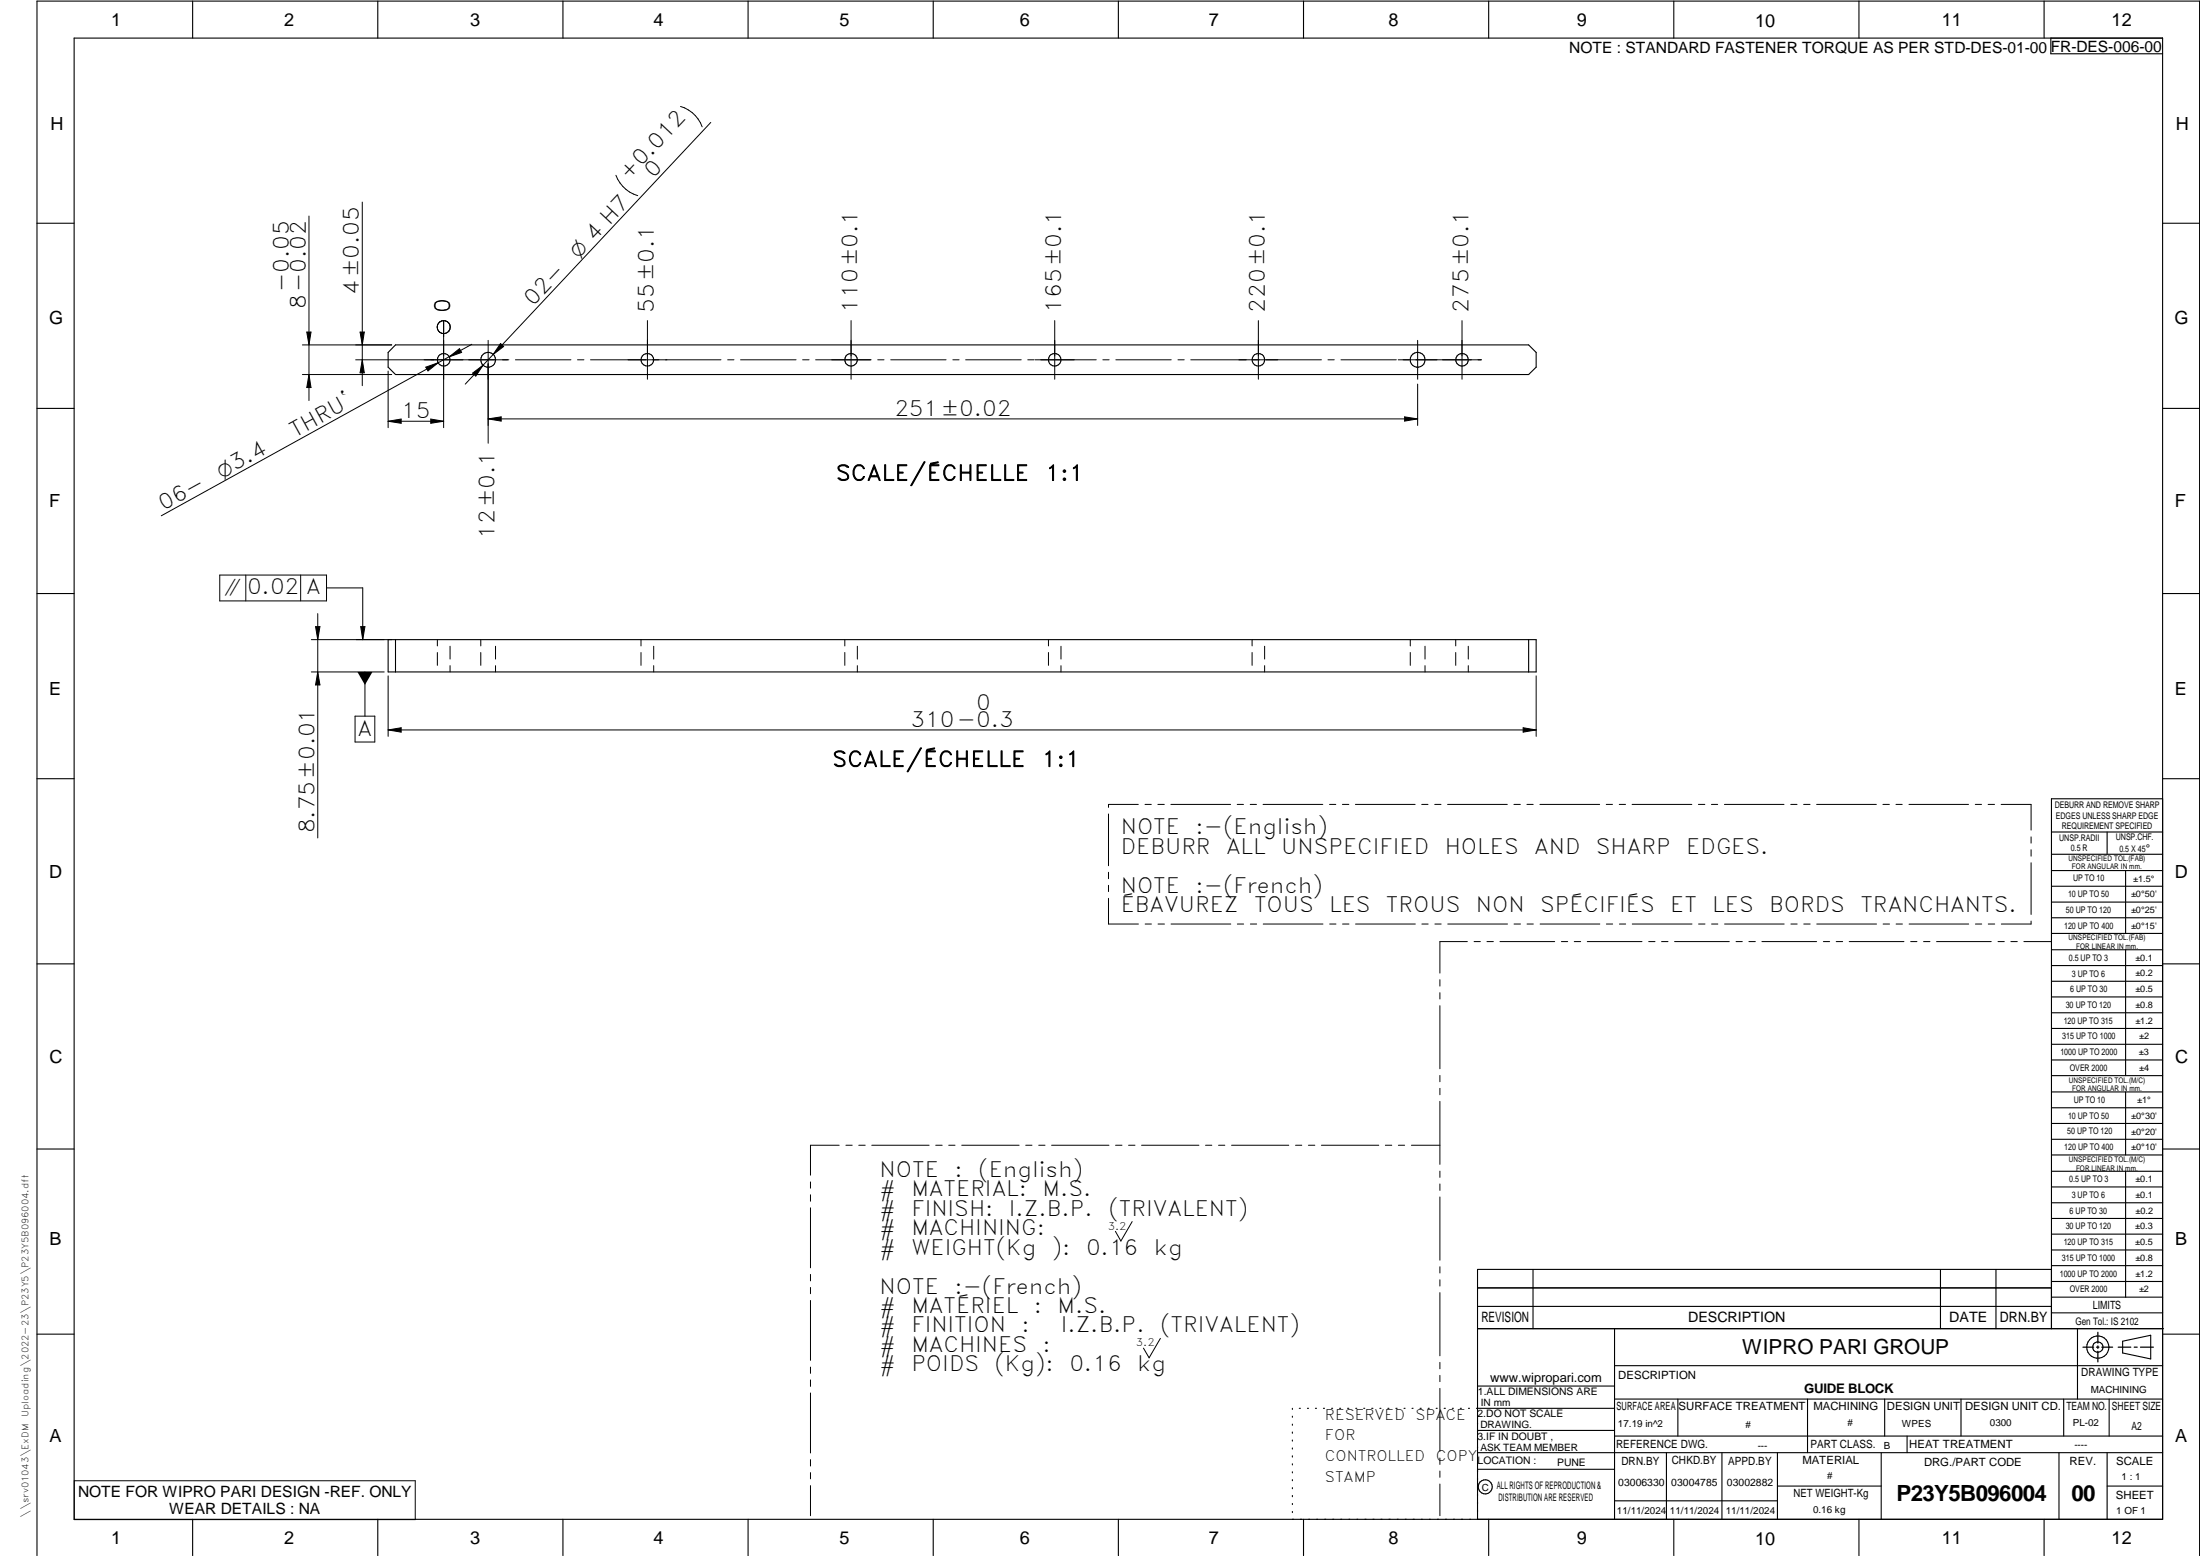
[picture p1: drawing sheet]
<svg xmlns="http://www.w3.org/2000/svg" width="594mm" height="420mm" viewBox="0 0 594 420" stroke-linecap="round" stroke-linejoin="round" font-family="sans-serif">
<g fill="none" stroke="#000" stroke-width=".3">
<path d="M20 10.3h564v400h-564zM52 .3v10M102 .3v10M152 .3v10M202 .3v10M252 .3v10M302 .3v10M352 .3v10M402 .3v10M452 .3v10M502 .3v10M552 .3v10"/>
<path d="M553.8 10.3v4.2h30.2M10 60.3h10M584 60.3h10M106.8 93.1h306l2 2.1v3.9l-2 2h-306l-2-2v-3.9zM10 110.3h10M584 110.3h10M10 160.3h10M104.8 172.7h310v8.7h-310zM106.8 172.7v8.7M412.8 172.7v8.7M584 160.3h10M10 210.3h10"/>
<path d="M584 215.7h-30v143.1M584 210.3h10M554 224.7h30M554 230.7h30M554 235.1h30M554 239.3h30M569 224.7v6M574 235.1v17M554 243.6h30M554 247.8h30M554 252.1h30M554 256.5h30"/>
<path d="M574 256.5v33.9M10 260.3h10M554 260.7h30M554 265h30M554 269.2h30M554 273.5h30M554 277.7h30M584 260.3h10M554 282h30M554 286.2h30M554 290.4h30M554 294.9h30"/>
<path d="M554 299.1h30M574 294.9v17M10 310.3h10M554 303.4h30M554 307.6h30M554 311.9h30M554 316.3h30M574 316.3v34M584 310.3h10M554 320.5h30M554 324.8h30M554 329h30"/>
<path d="M554 333.2h30M554 337.5h30M399 358.8h185.2M399 352.8h155M399 347.8h155M414 342.8v16M436 358.8v51.5M524 342.8v16M539 342.8v16M554 341.8h30M554 346h30M554 350.3h30"/>
<path d="M554 354.5h30M554 342.8h-155v67.5M561 358.8v19M10 360.3h10M399 374.3h37M436 377.8h148M453.1 377.8v10M488.1 377.8v14.5M508.9 377.8v10M529.5 377.8v10M557.3 377.8v10M569.5 377.8v10"/>
<path d="M573.2 362.2l7.6-1.6v6.3l-7.6-1.6zM584 368.8h-148M584 360.3h10M349 380.3v.3M349 382.4v.3M349 384.6v.3M349 386.7v.3M349 388.8v.3M349 391v.3M349 393.1v.3M349 395.3v.3M349 397.4v.3"/>
<path d="M349 399.5v.3M350.9 380.3h.2M353.1 380.3h.2M355.2 380.3h.3M357.4 380.3h.3M359.6 380.3h.3M361.7 380.3h.3M363.9 380.3h.3M366.1 380.3h.3M368.3 380.3h.2M370.4 380.3h.3M372.6 380.3h.3"/>
<path d="M374.8 380.3h.3M376.9 380.3h.4M379.1 380.3h.3M381.3 380.3h.3M383.4 380.3h.4M385.6 380.3h.3M387.8 380.3h.3M390 380.3h.3M392.2 380.3h.3M394.3 380.3h.3M396.5 380.3h.3M398.7 380.3h37.3"/>
<path d="M399 396.7h37M399 392.3h185M399 386.2h37M436 387.8h148M450 392.3v18M465 392.3v18M480 392.3v18M508 392.3v18M515 387.8v4.5M556 392.3v18M569 392.3v18M52 410.3v9.7"/>
<path d="M102 410.3v9.7M152 410.3v9.7M202 410.3v9.7M252 410.3v9.7M302 410.3v9.7M349 401.7v.3M349 403.8v.4M349 406v.3M349 408.1v.3M352 410.3v9.7M402 410.3v9.7M436 405.3h44"/>
<path d="M452 410.3v9.7M480 401.3h28M502 410.3v9.7M552 410.3v9.7M569 401.3h15M10 420v-419.7h584v419.7"/>
<circle cx="119.8" cy="97.1" r="1.71"/>
<circle cx="131.8" cy="97.2" r="2"/>
<circle cx="174.8" cy="97.1" r="1.71"/>
<circle cx="229.8" cy="97.1" r="1.71"/>
<circle cx="284.8" cy="97.1" r="1.71"/>
<circle cx="339.8" cy="97.1" r="1.7"/>
<circle cx="382.8" cy="97.2" r="2"/>
<circle cx="394.8" cy="97.1" r="1.69"/>
<circle cx="566.5" cy="363.7" r="1.39"/>
<circle cx="566.5" cy="363.8" r="3"/>
<circle cx="401.1" cy="401.5" r="1.9"/>
</g>
<g fill="none" stroke="#000" stroke-width=".27">
<path d="M183.8 28.7a8.8 8.8 0 0 1 5.8 5.5M191.9 33.1l-58.7 62.6M83.4 58.3v49.9M97.8 54.6v49.5M166.3 47.3a9.1 9.1 0 0 0 5.9 5.5M81.7 93.1h24.1M82.8 89.7h1.2l-.6 3.4zM96 97.2h41.4M97.2 89.7h1.2l-.6 3.4zM97.8 97.2l.6 3.5h-1.2zM115 99.1l3.3-1.1-2.7 2.2zM118.3 98l-74.7 41.3"/>
<path d="M119.8 86.6v28.9M121.3 96.4l2.8-2.3 .6 1.1zM127.4 93l-9.1 5M131.8 91.9v27.8M133.2 95.7l-7.6 8M135.2 92.8l.8 .8-2.8 2.1zM139.2 97.2h15M155.9 97.2h1.8M159.5 97.2h35.2M174.8 86.6v15.8M196.5 97.2h1.7M200 97.2h15"/>
<path d="M216.7 97.2h1.8M220.3 97.2h14.9M229.8 86.6v15.8M237 97.2h1.7M240.5 97.2h15M257.3 97.2h1.7M260.8 97.2h15M277.5 97.2h1.8M279.6 97.2h16.4M284.8 86.6v15.8M297.8 97.2h1.7M301.3 97.2h15"/>
<path d="M318.1 97.2h1.7M321.6 97.2h35.2M339.8 86.6v15.8M358.6 97.2h1.7M362.1 97.2h15M377.6 97.2h22.4M382.8 91.9v10.5M394.8 86.6v15.8M81.7 101.1h24.1M83.4 101.1l.6 3.5h-1.2zM104.8 100.2v15.3M104.8 113.7l3.5-.5v1.1z"/>
<path d="M104.8 113.7h15M116.3 113.2l3.5 .5-3.5 .6zM127.6 100.8l2.9-2.2-2 3zM131.8 113.1l3.5-.5v1.1zM131.8 113.1h251M379.3 112.6l3.5 .5-3.5 .6zM382.8 103.7v11.2M59.3 155.3h28.9v7h-28.9zM66.4 155.3v7M81.2 155.3v7M88.2 158.7l9.8 .1v13.9M84.1 172.7h21.7"/>
<path d="M85.2 169.2h1.2l-.6 3.5zM85.8 165.7v60.6M97.4 169.2h1.1l-.5 3.5zM118.1 172.7v1.7M118.1 176.2v3.5M121.5 174.5v3.5M121.5 179.7v1.7M129.8 172.7v1.7M129.8 176.2v3.5M133.8 174.5v3.5M133.8 179.7v1.7M173.1 172.7v1.7"/>
<path d="M173.1 176.2v3.5M176.5 174.5v3.5M176.5 179.7v1.7M228.1 172.7v1.7M228.1 176.2v3.5M231.5 174.5v3.5M231.5 179.7v1.7M283.1 172.7v1.7M283.1 176.2v3.5M286.5 174.5v3.5M286.5 179.7v1.7M338.1 172.7v1.7"/>
<path d="M338.1 176.2v3.5M341.5 174.5v3.5M341.5 179.7v1.7M380.8 172.7v1.7M380.8 176.2v3.5M384.8 174.5v3.5M384.8 179.7v1.7M393.1 172.7v1.7M393.1 176.2v3.5M396.5 174.5v3.5M396.5 179.7v1.7M84.1 181.4h19.7"/>
<path d="M85.8 181.4l.6 3.6h-1.2zM95.9 193.4h5.3v7h-5.3zM98.5 181.4v12M104.8 182.5v16.3M104.8 197.1l3.5-.6v1.2zM104.8 197.1h310M411.3 196.5l3.5 .6-3.5 .6zM414.8 182.5v16.3M299.3 219.8v14M307.4 217.2h-8.1v.8M309.2 217.2h1.7M312.7 217.2h1.7"/>
<path d="M316.2 217.2h16.1M334.1 217.2h1.7M337.6 217.2h1.7M341.1 217.2h16.1M359 217.2h1.7M362.5 217.2h1.7M366 217.2h16.1M383.9 217.2h1.7M387.4 217.2h1.7M390.9 217.2h16.1M408.8 217.2h1.7M412.3 217.2h1.7"/>
<path d="M415.8 217.2h16.2M433.7 217.2h1.7M437.3 217.2h1.6M440.7 217.2h16.2M458.6 217.2h1.8M462.1 217.2h1.7M465.7 217.2h16M483.6 217.2h1.7M487 217.2h1.8M490.6 217.2h16.1M508.5 217.2h1.7M512 217.2h1.7"/>
<path d="M515.5 217.2h16.1M533.4 217.2h1.7M536.9 217.2h1.7M540.4 217.2h8.1v7M299.3 235.5v1.8M299.3 239.1v1.6M548.5 226v1.7M548.5 229.4v1.8M548.5 233v13.9M299.3 242.6v6.9h8.1M309.2 249.5h1.7M312.7 249.5h1.7"/>
<path d="M316.2 249.5h16.2M334.1 249.5h1.7M337.6 249.5h1.7M341.1 249.5h16.1M359.1 249.5h1.7M362.5 249.5h1.8M366 249.5h16.2M384 249.5h1.6M387.5 249.5h1.7M390.9 249.5h16.2M396.2 254.3h-7.4v8.5M398.1 254.3h1.6"/>
<path d="M401.5 254.3h1.8M405 254.3h14.8M408.8 249.5h1.8M412.4 249.5h1.7M415.9 249.5h16.1M421.6 254.3h1.7M425.1 254.3h1.7M428.6 254.3h14.8M433.8 249.5h1.7M437.3 249.5h1.7M440.8 249.5h16.1M445.2 254.3h1.7"/>
<path d="M448.7 254.3h1.7M452.2 254.3h14.8M458.7 249.5h1.7M462.2 249.5h1.7M465.7 249.5h16.1M468.8 254.3h1.7M472.3 254.3h1.7M475.8 254.3h14.8M483.6 249.5h1.7M487.1 249.5h1.7M490.6 249.5h16.1M492.4 254.3h1.7"/>
<path d="M495.8 254.3h1.8M499.4 254.3h14.7M508.5 249.5h1.7M512 249.5h1.7M515.5 249.5h16.1M516 254.3h1.6M519.4 254.3h1.8M522.9 254.3h14.8M533.4 249.5h1.7M536.9 249.5h1.7M539.5 254.3h1.7M543 254.3h1.7"/>
<path d="M546.5 254.3h7.4M548.5 248.7v.8h-8.1M388.8 264.5v1.8M388.8 268.1v1.6M388.8 271.6v17M388.8 290.4v1.7M388.8 293.9v1.7M388.8 297.4v17M218.9 319.2v1.6M226.6 309.2h-7.7v8.1M228.4 309.2h1.7M231.9 309.2h1.7"/>
<path d="M235.4 309.2h15.5M252.7 309.2h1.7M256.2 309.2h1.7M259.7 309.2h15.5M277 309.2h1.7M280.5 309.2h1.7M284 309.2h15.5M301.2 309.2h1.8M304.8 309.2h1.7M308.3 309.2h15.5M325.5 309.2h1.7M329.1 309.2h1.6"/>
<path d="M332.6 309.2h15.4M349.8 309.2h1.7M353.3 309.2h1.7M356.8 309.2h15.5M374.1 309.2h1.7M377.6 309.2h1.7M381.1 309.2h7.7M388.8 316.2v1.7M388.8 319.7v1.7M218.9 322.6v1.8M218.9 326.1v16.2M305.7 329.9l-3 5.2-1.5-2.6"/>
<path d="M388.8 323.2v17.1M218.9 344.1v1.8M218.9 347.6v1.7M218.9 351.2v16.1M388.8 342.1v1.6M388.8 345.6v1.7M388.8 349v17.1M218.9 369.1v1.7M218.9 372.6v1.8M218.9 376.1v16.2M313.3 361.4l-3 5.2-1.5-2.6M388.8 367.9v1.7"/>
<path d="M388.8 371.4v1.7M388.8 374.9v17M20.1 399.8h92v10.5h-92zM218.9 394.1v1.8M218.9 397.6v1.7M388.8 393.7v1.7M388.8 397.2v1.7M218.9 401.2v8.1M388.8 400.7v8.6"/>
<circle cx="119.8" cy="88.3" r="1.76"/>
</g>
<path d="M566.5 359.7v3M562.5 363.8h2.9M566.1 363.8h.7M566.5 363.4v.7M566.5 364.9v2.8M567.6 363.8h2.9M572 363.8h3.4M576.3 363.8h.8M578 363.8h3.5" fill="none" stroke="#000" stroke-width=".34"/>
<g fill="#000">
<path d="M82.8 89.7h1.2l-.6 3.4zM97.2 89.7h1.2l-.6 3.4zM115 99.1l3.3-1.1-2.7 2.2zM121.3 96.4l2.8-2.3 .6 1.1zM135.2 92.8l.8 .8-2.8 2.1zM83.4 101.1l.6 3.5h-1.2zM97.8 97.2l.6 3.5h-1.2zM104.8 113.7l3.5-.5v1.1zM116.3 113.2l3.5 .5-3.5 .6zM127.6 100.8l2.9-2.2-2 3zM131.8 113.1l3.5-.5v1.1zM379.3 112.6l3.5 .5-3.5 .6z"/>
<path d="M85.2 169.2h1.2l-.6 3.5zM97.4 169.2h1.1l-.5 3.5zM85.8 181.4l.6 3.6h-1.2zM96.5 181.4h4.1l-2.1 3.6zM104.8 197.1l3.5-.6v1.2zM411.3 196.5l3.5 .6-3.5 .6z"/>
</g>
<g font-size="6">
<text x="512.1" y="405.2">P23Y5B096004</text>
<text x="559.4" y="405.2">00</text>
</g>
<g font-size="5.7">
<text x="169.7" y="48.8" transform="rotate(-47 169.7 48.8)">+0.012</text>
<text x="176.4" y="48.3" transform="rotate(-47 176.4 48.3)">0</text>
<text x="78" y="78.9" transform="rotate(-90 78 78.9)">-0.05</text>
<text x="82.5" y="83.5" transform="rotate(-90 82.5 83.5)">8-0.02</text>
<text x="96.9" y="79.5" transform="rotate(-90 96.9 79.5)">4±0.05</text>
<text x="144" y="82.9" transform="rotate(-47 144 82.9)">02-</text>
<text x="121.6" y="84.5" transform="rotate(-90 121.6 84.5)">0</text>
<text x="176.6" y="84.5" transform="rotate(-90 176.6 84.5)">55±0.1</text>
<text x="231.6" y="84.5" transform="rotate(-90 231.6 84.5)">110±0.1</text>
<text x="286.5" y="84.5" transform="rotate(-90 286.5 84.5)">165±0.1</text>
<text x="341.5" y="84.5" transform="rotate(-90 341.5 84.5)">220±0.1</text>
<text x="396.6" y="84.5" transform="rotate(-90 396.6 84.5)">275±0.1</text>
<text x="108.4" y="112.9">15</text>
<text x="241.5" y="112.3">251±0.02</text>
<text x="79.6" y="118.4" transform="rotate(-29 79.6 118.4)">THRU`</text>
<text x="225.7" y="129.8">SCALE/ÉCHELLE</text>
<text x="282.3" y="129.8">1:1</text>
<text x="44.2" y="137.9" transform="rotate(-29 44.2 137.9)">06-</text>
<text x="133.6" y="145.5" transform="rotate(-90 133.6 145.5)">12±0.1</text>
<text x="66.7" y="160.5">0.02 A</text>
<text x="263.6" y="191.7">0</text>
<text x="245.9" y="196.2">310-0.3</text>
<text x="96.6" y="198.6">A</text>
<text x="224.7" y="207">SCALE/ÉCHELLE</text>
<text x="281.3" y="207">1:1</text>
<text x="84.9" y="225" transform="rotate(-90 84.9 225)">8.75±0.01</text>
<text x="302.6" y="225.3">NOTE</text>
<text x="322.8" y="225.3">:-(English)</text>
<text x="302.6" y="230.5">DEBURR</text>
<text x="331.1" y="230.5">ALL</text>
<text x="346" y="230.5">UNSPECIFIED</text>
<text x="390.1" y="230.5">HOLES</text>
<text x="414.3" y="230.5">AND</text>
<text x="431" y="230.5">SHARP</text>
<text x="455.3" y="230.5">EDGES.</text>
<text x="302.6" y="241">NOTE</text>
<text x="322.8" y="241">:-(French)</text>
<text x="302.6" y="246.3">ÉBAVUREZ</text>
<text x="338.6" y="246.3">TOUS</text>
<text x="358.9" y="246.3">LES</text>
<text x="374.3" y="246.3">TROUS</text>
<text x="398.6" y="246.3">NON</text>
<text x="415.9" y="246.3">SPÉCIFIÉS</text>
<text x="451" y="246.3">ET</text>
<text x="462.4" y="246.3">LES</text>
<text x="477.7" y="246.3">BORDS</text>
<text x="502.4" y="246.3">TRANCHANTS.</text>
<text x="237.5" y="317.8">NOTE</text>
<text x="257.7" y="317.8">:</text>
<text x="264.1" y="317.8">(English)</text>
<text x="237.5" y="323">#</text>
<text x="246.1" y="323">MATERIAL:</text>
<text x="281.5" y="323">M.S.</text>
<text x="237.5" y="328.3">#</text>
<text x="246.1" y="328.3">FINISH:</text>
<text x="272.4" y="328.3">I.Z.B.P.</text>
<text x="299.3" y="328.3">(TRIVALENT)</text>
<text x="237.5" y="333.5">#</text>
<text x="246.1" y="333.5">MACHINING:</text>
<text x="237.5" y="338.8">#</text>
<text x="246.1" y="338.8">WEIGHT(Kg</text>
<text x="284" y="338.8">):</text>
<text x="293.3" y="338.8">0.16</text>
<text x="311.6" y="338.8">kg</text>
<text x="237.5" y="349.3">NOTE</text>
<text x="257.7" y="349.3">:-(French)</text>
<text x="237.5" y="354.5">#</text>
<text x="237.5" y="359.8">#</text>
<text x="246.1" y="359.8">FINITION</text>
<text x="246.1" y="354.5">MATÉRIEL</text>
<text x="275.8" y="359.8">:</text>
<text x="279.2" y="354.5">:</text>
<text x="285.6" y="354.5">M.S.</text>
<text x="286.4" y="359.8">I.Z.B.P.</text>
<text x="313.3" y="359.8">(TRIVALENT)</text>
<text x="237.5" y="365">#</text>
<text x="246.1" y="365">MACHINES</text>
<text x="281.5" y="365">:</text>
<text x="237.5" y="370.3">#</text>
<text x="246.1" y="370.3">POIDS</text>
<text x="268.5" y="370.3">(Kg):</text>
<text x="288.8" y="370.3">0.16</text>
<text x="307.1" y="370.3">kg</text>
</g>
<text font-size="5.6" x="470.5" y="365.5">WIPRO PARI GROUP</text>
<g font-size="5.4">
<text x="156.2" y="69.8" transform="rotate(-47 156.2 69.8)">O 4 H7</text>
<text x="59.9" y="129.2" transform="rotate(-29 59.9 129.2)">O3.4</text>
<text x="60.6" y="160.5">i</text>
</g>
<g font-size="4.9">
<text x="30" y="6.9">1</text>
<text x="76.7" y="6.9">2</text>
<text x="127" y="6.9">3</text>
<text x="176.5" y="6.9">4</text>
<text x="226.7" y="6.9">5</text>
<text x="275.4" y="6.9">6</text>
<text x="326.4" y="6.9">7</text>
<text x="375" y="6.9">8</text>
<text x="425.8" y="6.9">9</text>
<text x="473.9" y="7.3">10</text>
<text x="524.3" y="6.9">11</text>
<text x="570.2" y="6.9">12</text>
<text x="13.6" y="35.1">H</text>
<text x="587.6" y="35.1">H</text>
<text x="13.2" y="87.5">G</text>
<text x="587.2" y="87.5">G</text>
<text x="13.2" y="137">F</text>
<text x="587.2" y="137">F</text>
<text x="13.2" y="187.6">E</text>
<text x="587.2" y="187.6">E</text>
<text x="13.2" y="237">D</text>
<text x="587.2" y="237">D</text>
<text x="13.4" y="287.1">C</text>
<text x="587.4" y="287.1">C</text>
<text x="13.4" y="336.2">B</text>
<text x="587.4" y="336.2">B</text>
<text x="13.4" y="389.3">A</text>
<text x="587.4" y="389.3">A</text>
<text x="30" y="416.9">1</text>
<text x="76.7" y="416.9">2</text>
<text x="127" y="416.9">3</text>
<text x="176.5" y="416.9">4</text>
<text x="226.7" y="416.9">5</text>
<text x="275.4" y="416.9">6</text>
<text x="326.4" y="416.9">7</text>
<text x="375" y="416.9">8</text>
<text x="425.8" y="416.9">9</text>
<text x="473.9" y="417.3">10</text>
<text x="524.3" y="416.9">11</text>
<text x="570.2" y="416.9">12</text>
</g>
<g font-size="4.2">
<text x="423.7" y="14.3">NOTE : STANDARD FASTENER TORQUE AS PER STD-DES-01-00</text>
<text x="553.8" y="14">FR-DES-006-00</text>
<text x="21.1" y="404.3">NOTE FOR WIPRO PARI DESIGN -REF. ONLY</text>
<text x="45.7" y="408.8">WEAR DETAILS : NA</text>
</g>
<g font-size="3.9">
<text x="400" y="357.1">REVISION</text>
<text x="455.9" y="357.1">DESCRIPTION</text>
<text x="526.4" y="357.1">DATE</text>
<text x="540" y="357.1">DRN.BY</text>
<text x="357.8" y="383.3">RESERVED</text>
<text x="382.3" y="383.3">SPACE</text>
<text x="357.8" y="388.9">FOR</text>
<text x="357.8" y="394.5">CONTROLLED</text>
<text x="387.8" y="394.5">COPY</text>
<text x="357.8" y="400">STAMP</text>
</g>
<text font-size="3.6" x="487.2" y="376.1">GUIDE BLOCK</text>
<text font-size="3.5" x="402.4" y="373.3">www.wipropari.com</text>
<g font-size="3.1">
<text x="565.1" y="353.5">LIMITS</text>
<text x="562" y="371.7">DRAWING TYPE</text>
<text x="437" y="372.3">DESCRIPTION</text>
<text x="436.5" y="380.8">SURFACE AREA</text>
<text x="453.3" y="380.8">SURFACE TREATMENT</text>
<text x="489.7" y="380.8">MACHINING</text>
<text x="509.5" y="380.8">DESIGN UNIT</text>
<text x="530.6" y="380.8">DESIGN UNIT CD.</text>
<text x="558" y="380.6">TEAM NO.</text>
<text x="570.3" y="380.7">SHEET SIZE</text>
<text x="575.6" y="386.1">A2</text>
<text x="436.4" y="391.1">REFERENCE DWG.</text>
<text x="437.8" y="395.5">DRN.BY</text>
<text x="451.4" y="395.4">CHKD.BY</text>
<text x="466.6" y="395.5">APPD.BY</text>
<text x="486.7" y="395.4">MATERIAL</text>
<text x="488.9" y="390.9">PART CLASS.</text>
<text x="515.6" y="390.9">HEAT TREATMENT</text>
<text x="519.6" y="395.9">DRG./PART CODE</text>
<text x="558.9" y="395.5">REV.</text>
<text x="571.4" y="395.6">SCALE</text>
<text x="484.3" y="404.2">NET WEIGHT-Kg</text>
<text x="571.4" y="404.7">SHEET</text>
</g>
<text font-size="3" x="579.5" y="230.1">°</text>
<g font-size="2.8">
<text x="299.1" y="332.1">3.2</text>
<text x="560.4" y="357.7">Gen Tol.: IS 2102</text>
<text x="306.7" y="363.6">3.2</text>
<text x="399.1" y="376.6">1.ALL DIMENSIONS ARE</text>
<text x="399" y="382.7">2.DO NOT SCALE</text>
<text x="399" y="388.7">3.IF IN DOUBT ,</text>
<text x="399" y="395.4">LOCATION :</text>
<text x="420.5" y="396">PUNE</text>
<text x="404.2" y="402">ALL RIGHTS OF REPRODUCTION &amp;</text>
<text x="437" y="401.2">03006330</text>
<text x="451.3" y="401.2">03004785</text>
<text x="466.3" y="401.2">03002882</text>
<text x="404.7" y="405.4">DISTRIBUTION ARE RESERVED</text>
</g>
<g font-size="2.7">
<text x="564.6" y="376.2">MACHINING</text>
<text x="399.9" y="379.7">IN mm</text>
<text x="399.7" y="385.7">DRAWING.</text>
<text x="436.9" y="385.4">17.19 in^2</text>
<text x="471.4" y="385.5">#</text>
<text x="498.9" y="385">#</text>
<text x="513.6" y="385.3">WPES</text>
<text x="537.3" y="385.1">0300</text>
<text x="559.7" y="385.1">PL-02</text>
<text x="399.7" y="391.8">ASK TEAM MEMBER</text>
<text x="474.6" y="391.2">---</text>
<text x="508.7" y="391.2">B</text>
<text x="560.2" y="391.1">----</text>
<text x="493.4" y="399.5">#</text>
<text x="572.8" y="399.7">1 : 1</text>
<text x="400.1" y="402.5">C</text>
<text x="436.6" y="408.7">11/11/2024</text>
<text x="450.9" y="408.8">11/11/2024</text>
<text x="466" y="408.9">11/11/2024</text>
<text x="489.6" y="408.5">0.16 kg</text>
<text x="571.4" y="408.7">1 OF 1</text>
</g>
<g font-size="2.5">
<text x="554.9" y="218.3">DEBURR AND REMOVE SHARP</text>
<text x="555.2" y="221">EDGES UNLESS SHARP EDGE</text>
<text x="556.1" y="227.1">UNSP.RADII</text>
<text x="556.8" y="223.8">REQUIREMENT SPECIFIED</text>
<text x="571.4" y="226.9">UNSP.CHF.</text>
<text x="559.2" y="229.9">0.5 R</text>
<text x="572.3" y="230.1">0.5 X 45</text>
<text x="559.8" y="238">UP TO 10</text>
<text x="576.1" y="238.1">±1.5°</text>
<text x="558.5" y="242.2">10 UP TO 50</text>
<text x="575.5" y="242.3">±0°50'</text>
<text x="557.4" y="250.7">120 UP TO 400</text>
<text x="557.9" y="246.5">50 UP TO 120</text>
<text x="575.5" y="250.7">±0°15'</text>
<text x="575.5" y="246.5">±0°25'</text>
<text x="558.7" y="259.4">0.5 UP TO 3</text>
<text x="559.5" y="263.7">3 UP TO 6</text>
<text x="576.6" y="263.6">±0.2</text>
<text x="576.6" y="259.4">±0.1</text>
<text x="559" y="267.9">6 UP TO 30</text>
<text x="576.6" y="267.9">±0.5</text>
<text x="557.8" y="272.2">30 UP TO 120</text>
<text x="576.6" y="272.2">±0.8</text>
<text x="556.9" y="280.7">315 UP TO 1000</text>
<text x="557.3" y="276.4">120 UP TO 315</text>
<text x="576.6" y="276.4">±1.2</text>
<text x="577.7" y="280.7">±2</text>
<text x="556.4" y="284.9">1000 UP TO 2000</text>
<text x="577.6" y="284.9">±3</text>
<text x="558.9" y="289.2">OVER 2000</text>
<text x="577.7" y="289.3">±4</text>
<text x="560" y="297.9">UP TO 10</text>
<text x="577.1" y="297.9">±1°</text>
<text x="558.5" y="302.1">10 UP TO 50</text>
<text x="575.5" y="302.1">±0°30'</text>
<text x="557.4" y="310.6">120 UP TO 400</text>
<text x="558.2" y="306.3">50 UP TO 120</text>
<text x="575.5" y="310.6">±0°10'</text>
<text x="575.5" y="306.4">±0°20'</text>
<text x="558.8" y="319.2">0.5 UP TO 3</text>
<text x="559.4" y="323.4">3 UP TO 6</text>
<text x="576.6" y="319.2">±0.1</text>
<text x="576.6" y="323.5">±0.1</text>
<text x="558.9" y="327.7">6 UP TO 30</text>
<text x="576.7" y="327.7">±0.2</text>
<text x="557.8" y="332">30 UP TO 120</text>
<text x="576.6" y="332">±0.3</text>
<text x="556.8" y="340.5">315 UP TO 1000</text>
<text x="557.3" y="336.3">120 UP TO 315</text>
<text x="576.6" y="336.3">±0.5</text>
<text x="576.6" y="340.5">±0.8</text>
<text x="556.2" y="344.7">1000 UP TO 2000</text>
<text x="576.6" y="344.7">±1.2</text>
<text x="558.9" y="349">OVER 2000</text>
<text x="577.6" y="349">±2</text>
</g>
<g font-size="2.4">
<text x="7.7" y="382.7" transform="rotate(-90 7.7 382.7)">Uploading\2022-23\P23Y5\P23Y5B096004.dft</text>
<text x="7.7" y="409.8" transform="rotate(-90 7.7 409.8)">\\srv01043\ExDM</text>
</g>
<g font-size="2.1">
<text x="558.5" y="232.4">UNSPECIFIED TOL.(FAB)</text>
<text x="559.5" y="234.7">FOR ANGULAR IN mm.</text>
<text x="558.6" y="253.9">UNSPECIFIED TOL.(FAB)</text>
<text x="560.7" y="256.3">FOR LINEAR IN mm.</text>
<text x="558.7" y="292.3">UNSPECIFIED TOL.(M/C)</text>
<text x="559.6" y="294.7">FOR ANGULAR IN mm.</text>
<text x="558.7" y="313.7">UNSPECIFIED TOL.(M/C)</text>
<text x="560.6" y="316.1">FOR LINEAR IN mm.</text>
</g>
</svg>
